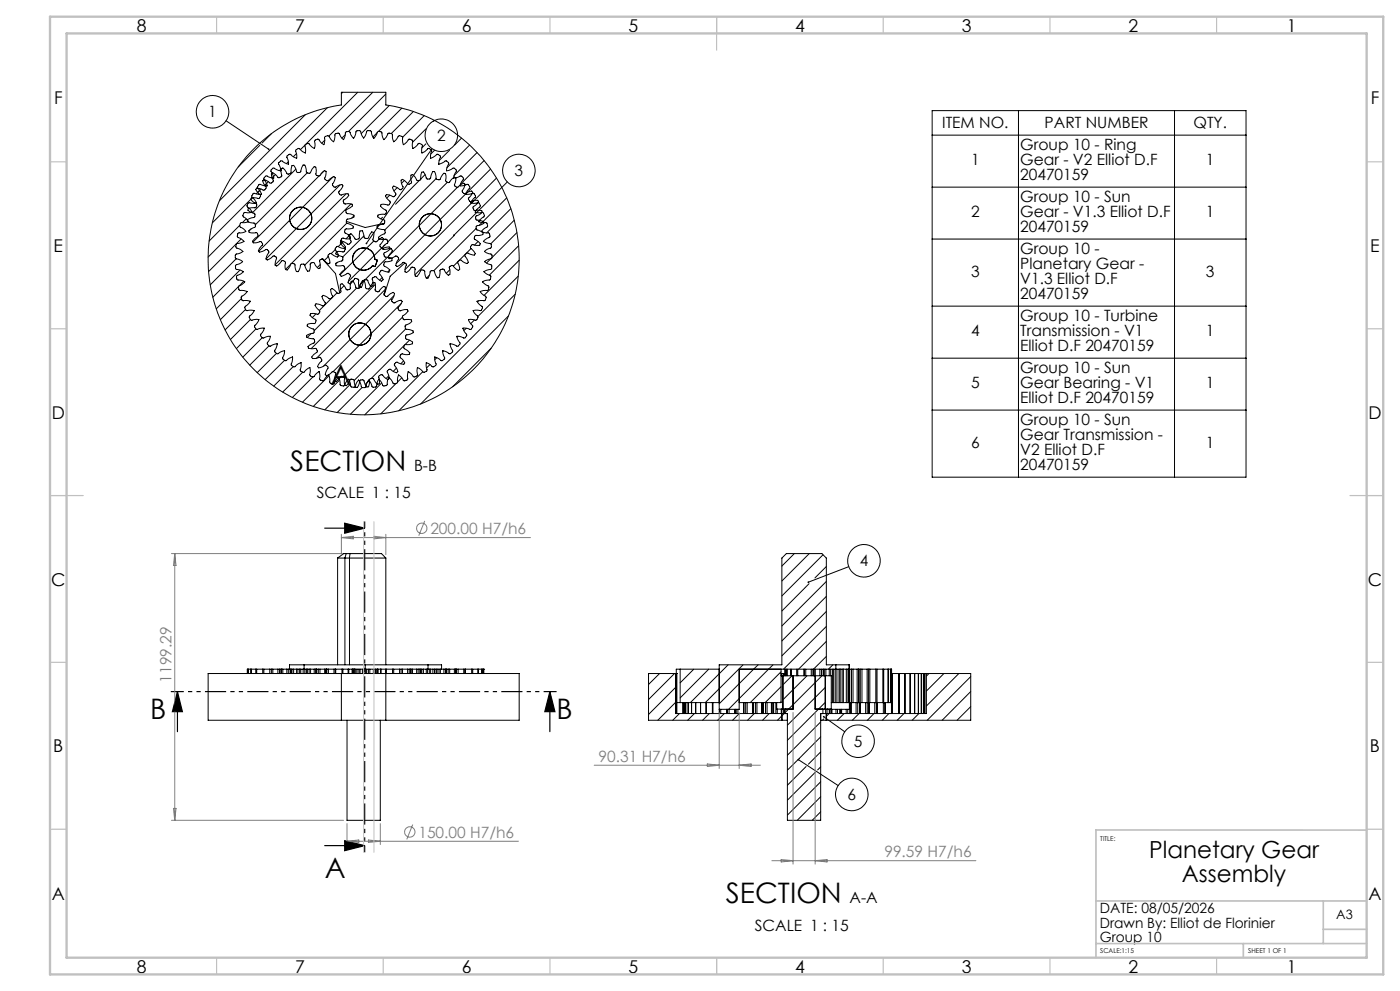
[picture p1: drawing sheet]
<svg xmlns="http://www.w3.org/2000/svg" width="420mm" height="297mm" viewBox="0 0 420 297" stroke-linecap="round" stroke-linejoin="round" font-family="sans-serif">
<g fill="none" stroke="#000" stroke-width=".3">
<path d="M67.8 36.2l12.8 8.5M91.6 34.4l-25.8 25.8M98.2 32.3l-34.5 34.5M102.8 27.7l-.4 .3M107.3 27.7l-15.6 15.6M111.8 27.7l-13.1 13.1M113.1 39.8l-1.2 1.3M115.7 28.2l-11.1 11.2M116.8 31.6l-8.5 8.5M120.5 32.4l-7 7M124 33.4l-6.6 6.6M127.2 34.7l-6.4 6.4"/>
<path d="M127.8 38.6l-4 4M130.3 36.1l-.3 .3M279.6 33.2h94.2v109.8h-94.2zM305.5 33.2v109.8M352.4 33.2v109.8M75.7 45.1a46.5 46.5 0 0 1 26.7-13.6v-3.8h13.3v3.8a46.7 46.7 0 0 1 37.2 62.3 46.7 46.7 0 0 1-68.7 23.3 46.7 46.7 0 0 1-8.5-72zM75.7 59.2l-13 13M77.9 43.6l-6.4 6.4M78.3 56.7l-1.4 1.4M78.5 58.2h.1M78.4 58.2l-2.3-.3-.5 .7v.5l.8 .8 .5 .9M79.2 53.8l-.1 .2a.54 .54 0 0 0 0 .9l.8 1.2-.2 .5-.4 .4h-.3l-1.2-.5a.64 .64 0 0 0-1.1 .3l1.4 1.6 .1 .4-.6 .7-1.4-.2a.58 .58 0 0 0-.9 .2 .58 .58 0 0 0 .4 .8l1.3 .8-.1 .8-.4 .4h-1.3a.59 .59 0 0 0-.8 .5 .59 .59 0 0 0 .6 .7l1.5 .7-.1 .8-1 .3a1 1 0 0 0-1.2 .8v.3l.7 .3 1.5 .2 .3 .9-.3 .3-1.4 .7-.3 .6a.55 .55 0 0 0 .8 .4h1.7l.2 .9-.8 .7a1.01 1.01 0 0 0-.7 1.2l.1 .2 2-.4 .5 .2 .3 .7-1 1.2a.59 .59 0 0 0-.1 .9 .59 .59 0 0 0 .9 0l1.2-.6 .8 .5-.8 2.3"/>
<path d="M79.2 53.9l1 1.8-2.4-.5-.6 .9 1.3 2.1M80.5 54.5l-1.2 1.2M81.5 40l-2.9 2.9M82.7 52.3l-1.1 1M84.2 51.2l-1.9-.8a.87 .87 0 0 0-1 1l.8 1.9-1-.1-.9-.4a.88 .88 0 0 0-1 1.1M84.2 50.8l-.3 .3M84.2 51.1h.1M84.4 50.5l.1 2.4-1.1 .3-.9-1a.59 .59 0 0 0-.9-.3 .59 .59 0 0 0-.1 .9l.5 1.5-.8 .6-2-1.1M84.4 50.5l.4-.2 .3 .2 1.1 1.6h.8l.3-.3 .3-2.2h.5l1 2 .9 .1 .2-.3 .6-1.7 .5-.2 .6 1.2 .1 1 .9 .2 1.2-1.8 .4-.1a2.84 2.84 0 0 1 .3 2.4l1 .4 1.6-1.7 .4 .3-.1 1.2-.3 .8 .1 .4 .9 .4 1.8-1.3 .4 .4-.1 .2-.7 2.1 .6 .5 1.2-.5a.69 .69 0 0 1 1.1-.1 .69 .69 0 0 1-.3 1.1l-.8 .9 .4 .9 2.2-.3 .4 .4-.6 .8-1 .7 .2 1 .2 .1h2l.3 .3-.1 .5-1.8 1.1 .3 1 2.1 .5v.5l-.2 .2-1.9 .5-.2 .3v.8l1.3 .5a.69 .69 0 0 1 .8 .8 .69 .69 0 0 1-1 .5h-1.2l-.3 .3-.1 .8 1.1 .7a.69 .69 0 0 1 .6 .9 .69 .69 0 0 1-1.1 .3l-1.3-.2-.5 .8 1.3 1.6 .1 .3-.2 .4-1.9-.6M84.5 50.5l-.1 .1M86.5 48.5l-.6 .5M86.5 49.2h.1"/>
<path d="M86.5 49.2l-1.8-.9a.92 .92 0 0 0-1.1 .9l.5 .9 .1 1M88.8 50.7l-13.1 13.1M88.9 46l-.9 1M91.5 43.5l-1.4 1.3M92.1 51.8l-15.5 15.6M95.7 52.8l-19.8 19.8M97.1 43.4h.1M97.1 43.4l-1-.9-.5-.8h-.5l-.7 .5 .1 1.5-.2 .8-.7-.4-.9-1.1h-.4l-.9 .6 .3 1.2-.1 1-2.1-1.3-.8 .6 .3 2.3-1.8-1a.93 .93 0 0 0-1.1 .8l.4 1v1M97.2 51.3l-1 .9M97.4 42l-.9 .9M99.8 53.1l-22.2 22.2M100 42.5h.1"/>
<path d="M100 42.5l-.7-.7-.6-1h-.9l-.4 .4v.9l-.2 1.3M102 55.4l-22.2 22.2M103.6 40.4l-1 1M103.8 58.1l-21.3 21.2M106 41.4h.1M106 41.4l-1.3-2-1.1 .2-.1 1-.5 1.2-.7-.7-.5-1.1-.4-.1a.79 .79 0 0 0-.9 .6l-.4 2M106.1 41.4l.8-2.1 .5-.1 .8 .1 .4 1.4 .5 .6 .5-.6 .5-1.5h1l1 2.2M112.1 41.4h.1M112.1 41.4l1.4-2 1 .2 .6 2.2 .8-.7 .5-1.1 .4-.1a.79 .79 0 0 1 .9 .6l.1 1 .3 1M116.9 58.5l-.9 .9M118.1 42.5h.1M118.1 42.5l1.6-1.8 1.1 .4v1.2l.2 1.1 1.1-.9 .5-.7 .4-.1 .8 .5-.1 1.5 .2 .8 .7-.4 1.1-1.1 1 .4-.1 2.4"/>
<path d="M119.2 56.2l-1 1M121.3 54.1l-.8 .8M125.8 54l-7.1 7.2M126.6 45.8h.1M126.6 45.8l2.1-1.3 .8 .6-.3 2.3 1.8-1a.93 .93 0 0 1 1.1 .8l-.5 2M127.5 52.3l-1.2 1.3M127.8 43.1l-1.3 1.2M129.6 44.6l-19.7 28.4M130.4 45l-1.2 1.2M130.8 53.5l-15.4 15.5M131.7 49.2l1.8-.9a.92 .92 0 0 1 1.1 .9l-.5 .9-.2 1M131.7 49.2h.1"/>
<path d="M133.9 51.2l2-.8a.92 .92 0 0 1 1 1l-.6 .9-.2 1.1 1.3-.3 .8-.4 .3 .1a.78 .78 0 0 1 .5 1.1l-.5 .6-.5 1.2 2.4-.5 .6 .9-1.3 2.1 2.4-.3 .6 .9-1.4 2 1 .2 1.3-.3 .5 .9-1.5 2M133.9 51.1v.1M134.2 54.6l-17.9 17.9M134.9 45l-3.2 3.2M137.2 56.2l-20.6 20.6M138.5 41.4l-2.1 2.1M140.9 43.5l-6.8 6.8M143.1 45.7l-6.9 6.9M145.2 48.1l-7.1 7.1M147.2 50.7l-28.3 28.3M148.9 53.4l-7.4 7.5M152 59.3l-7.4 7.4"/>
<path d="M152.2 54.5l-16 16M279.6 40.5h94.2M279.6 56.1h94.2M70.9 77.5l-7.8 7.9M70.9 77.6l.8 .1 1.1 .7-.9 .6-1 .3-.3 .4a.79 .79 0 0 0 .4 1l2 .7M71.9 67.5l-9.5 9.5M72.4 71.6l-9.8 9.8M72.8 75.3v.1M72.8 75.4l-2.1 .9-.1 1 .3 .3M73.9 65.6l-1.2 1.1M75.4 68.6l-.7 .7M75.6 63.6h.1"/>
<path d="M75.6 63.6l-2.4 .1-.4 1 1.8 1.7-1.3 .3h-.8l-.4 .3a.79 .79 0 0 0 0 1.1l.9 .5 .7 .8-.9 .3-1.2 .1-.3 .3a.77 .77 0 0 0 .2 1.1l1.7 1.2-1 .4-1.2 .2-.2 1.1 2 1.2M76.9 60.8v.1M76.9 60.9l-1 .1-1.2-.3-.5 .6-.1 .5 1.5 1.8M79.8 77.6l.1 .1a.55 .55 0 0 0 1-.1l1.1-.9h.4l.6 .6-.4 1.2a.69 .69 0 0 0 .2 1.1 .69 .69 0 0 0 1-.5l.8-1 .9 .3 .2 2.4M87.2 79.2l-.6 1.1a.64 .64 0 0 1-.9 .5M87.2 79.2l-1.5 1.5M96.1 79.3l-.9 .9M96.7 77.6l3.9 4.4 1.3 5.8M98.5 76.9l-1.2 1.2M100.6 74.8l-1.2 1.2M101.2 78.6l-.5 .6M101.5 73.9h-.5l-.5 .6 .9 1.7 .2 .5-.2 .2a2.95 2.95 0 0 1-2.1-1l-.9 .6 .5 1.5a.6 .6 0 0 1-.1 .9 .6 .6 0 0 1-.9-.2l-1-1.1-.8 .3-.3 .4 .3 1.3a.59 .59 0 0 1-.3 .8 .59 .59 0 0 1-.8-.4l-.7-1.2-.6-.1-.6 .4-.1 1.4a.62 .62 0 0 1-.7 .8l-1.1-2.1-1 .1-.3 1.2a.7 .7 0 0 1-.7 .9 .7 .7 0 0 1-.6-1l-.2-1.3-1-.2-.2 .3"/>
<path d="M102.4 72.3l2.2 .9 .7-.6-.3-1a.94 .94 0 0 1 0-1.4l.3-.1 .4 .3 1.1 1.4 1-.4v-1.2a.68 .68 0 0 1 .5-1 .68 .68 0 0 1 .7 .9l.3 1.2 .9 .2 .3-.2 .4-1a.68 .68 0 0 1 1-.7 .68 .68 0 0 1 .2 1.1l-.2 1.2 .6 .6h.5l.8-.8a.69 .69 0 0 1 1.1-.3 .69 .69 0 0 1-.2 1.2l-.8 1 .5 .8 .4 .1 2-.5 .2 .5-.1 .3-1.8 1.2 .3 1 1.2 .1a.68 .68 0 0 1 1 .7 .68 .68 0 0 1-1 .6l-1.1 .1-.3 .3 .1 1 .9 .5a.68 .68 0 0 1 .6 .9 .68 .68 0 0 1-1.1 .2l-1.2-.4-.6 .6-.1 .4 .7 .9a.68 .68 0 0 1 .2 1.2 .68 .68 0 0 1-1.1-.4l-.7-.7-.5-.1-.7 .6 .2 1.2a.68 .68 0 0 1-.3 1.1 .68 .68 0 0 1-.9-.7l-.5-1.2h-.5l-.7 .2-.2 1.1a.68 .68 0 0 1-.7 .9 .68 .68 0 0 1-.5-1v-1.2l-.9-.5-.3 .2-.6 .9a.69 .69 0 0 1-1.1 .4 .69 .69 0 0 1 0-1.1l.5-.9-.1-.5-.9-.5-.9 .6a.69 .69 0 0 1-1.2 0 .69 .69 0 0 1 .5-1l.8-.7 .1-.4-.5-.8-1.2 .1a.67 .67 0 0 1-1-.4 .67 .67 0 0 1 .8-.8l1.2-.4 .1-.8-.3-.4-1-.4a.67 .67 0 0 1-.8-.8 .67 .67 0 0 1 1.1-.4l1.2 .2 .5-.9-1.5-1.8zM102.7 72.7l-1.2 1.2M103 72.4l-.7 .7M103.9 66.4l5.7 1.8 5.8-1.3M104 66.9l-12.6 12.5M104.7 70.6l-.9 1M105.3 61.1l-17.8 17.8M105.3 70.1l-.6 .6M106.2 64.7l-.7 .7M106.6 75.5a3.3 3.3 0 0 1 3.7-1 3.3 3.3 0 0 1 2.1 3.2l.8 .3-.7 1.9-.7-.3a3.3 3.3 0 0 1-4.8 .6 3.3 3.3 0 0 1-.4-4.7zM109.2 70.7l-6.4 6.3M112.1 72.2l-10.1 10.1"/>
<path d="M114.4 74.4l-9.9 9.9M114.8 65.1l-.5 .5M115.5 73.3l-.6 .6M116.2 77.1l-6.7 6.8M121.5 78.8l-4.4 4-1.8 5.6M136.2 70.6l-11.7 11.7M137.3 78.5l-1.3 1.3M141.3 74.5l-3.8 3.8M142.2 60.1l-20.7 20.7M142.6 63.6h.1M142.6 63.6l2 .1M142.8 68.5l-12.7 12.6"/>
<path d="M143.4 72.4l-1.1 1M144.6 63.7l.4 .1 .3 1-1.7 1.6 2.1 .3a.89 .89 0 0 1 .3 1.4l-.8 .5-.8 .8 1 .3 1.1 .1 .4 .3a.77 .77 0 0 1-.2 1.1l-1.7 1.2 .9 .4 1.3 .2 .2 1.1-2.1 1.2M144.7 63.6l-.4-.5h-1.9l-.3-.3-.1-.9 .7-.4 .8-1.1-.2-.4-1 .1-1 .3-.5-.3-.3-.6 1.2-1.6 .1-.3-.3-.3-1 .2-1 .6-.8-.6-.1-.3 .9-1.7v-.3l-.4-.3-2 1.3-.8-.7 .4-2.2-.4-.2-1 .8-.5 .7h-.6l-.5-.4v-2.2l-.5-.1-1.2 1.9-.3 .1-.9-.4-.4-2.1h-.5l-.2 .2-.8 2-.9-.1-.4-1.1a.69 .69 0 0 0-.8-.8 .69 .69 0 0 0-.5 1l-.1 1.3-1 .2a2.83 2.83 0 0 0-1.7-1.7l-.2 .1-.1 .5 .3 1.6-.2 .4-.8 .2-1.7-1.4-.5 .2 .6 2.1-.2 .4-.6 .4-1.7-1.1h-.3l-.3 .3 1 2-.7 .9a2.84 2.84 0 0 0-2.3-.5l-.2 .2 .3 .5 1.2 1.4-.6 .9-1.4-.3-.8 .1-.1 .2 .1 .4 1.6 1.1 .1 .4-.5 .8-2.1 .3-.1 .5 1.1 .6 .9 .3 .1 .3-.1 .9-1.3 .3a.69 .69 0 0 0-.9 .7 .69 .69 0 0 0 1 .6l1.3 .2 .2 .9-1.9 1.1-.1 .2 .1 .5 2.2 .1 .4 .8v.3l-1 .7a.69 .69 0 0 0-.5 1 .69 .69 0 0 0 1.1 .2l1-.3 .5 .2 .3 .8-.8 .8a.69 .69 0 0 0-.3 1.1 .69 .69 0 0 0 1.1 0l1.1-.6 .7 .5 .1 .4-.8 1.7-.1 .2 .4 .4 1.9-1.3 .9 .5-.4 1.6v.8l.4 .2 .8-.6 .7-1 .4-.1 .8 .6v2.1l.5 .2 1.1-1.9 .4-.1 .7 .2 .4 2 .2 .3h.5l.7-2.1 .9-.2 .4 .2 .3 1.1 .6 .9 .4-.1 .1-.3 .2-1.8 .2-.3 .9-.1 1.4 1.8 .4-.2 .1-1-.2-1.2 .4-.4 .6-.1 1.7 1.4 .4-.2-.1-.8-.5-1.4 .7-.7 2.2 1 .2-.5-.9-1.7v-.3l.6-.6 2 .6h.2l.3-.4-1.3-1.5M144.7 63.6l-2 1.4 .2 .9 1.5 .3a.58 .58 0 0 1 .7 .5 .58 .58 0 0 1-.7 .6l-1.5 .4-.1 .8 .2 .4 1.3 .5a.65 .65 0 0 1 .6 .9l-2.4 .4-.2 .8 .9 .7a1.08 1.08 0 0 1 .8 1.1l-.3 .3-2-.3-.6 .7 .2 .5M144.9 66.4l-1.1 1.1M145.3 75.4l1.2 .6 .9 .2 .2 1M145.3 75.3v.1M147.2 77.6l-1.3 1.2M147.6 77.2l-.2 .3-1.1 .4-.9 .5 1.1 .7 .9 .3v1.2l-2.2 .8M153.2 62.5l-7.2 7.3M154.3 66l-7.1 7.1M155.1 69.7l-7.5 7.5"/>
<path d="M155.6 73.7l-8.8 8.8M155.8 78l-10.6 10.5M279.6 71.6h94.2M71.5 85.9l-6.6 6.7M71.8 85.7l-.3 .4 .3 .9 2.3 .4-.7 .8-.9 .6-.1 .4a.82 .82 0 0 0 .6 .9h1l1.1 .2-1.5 1.5a.91 .91 0 0 0 .6 1.3h2l-.5 .9-.9 .9 .3 .9M72 80.9l-8.1 8.2M72.4 89.5l-6.3 6.3M73 81.4v.1M73 81.5l-.8 .6-1.1 .5-.1 .7 .3 .6 1.2 .1 .9 .4M73.1 84.3l-1.3 1.4M73.4 84.4v.1M73.4 84.5l-.7 .7-.9 .5"/>
<path d="M73.7 92.7l-6.2 6.2M75.1 95.8l.3 .2 2.2-.2M75.1 95.8l-6 5.9M76.8 98.6l-5.9 5.9M77.6 95.8h.1M77.6 95.8l-1.3 2.1 .7 .8 2.3-.3-.3 .7-.9 1.2 .1 .3a.79 .79 0 0 0 .9 .7l1.2-.5h.8l-.3 1-.6 1 .5 .9M93.4 99.9l-1.2 1.2M94.8 94l-1.1 1.2M101.1 87.8l-5.3 5.2M103.2 85.6l-1 1.1M107 86.4l-12.7 12.7M109 84.4l-1.4 1.3"/>
<path d="M109.2 84.2l-1 .9M109.2 84.2l.5 2.1 .3 .2h.8l1.2-1.9 .5 .2 .1 .2v2.2l1 .3 .8-1a.69 .69 0 0 1 1-.6 .69 .69 0 0 1 .1 1.2l-.3 1.2 .7 .6 2.1-1.3 .4 .3-.9 2.1 .6 .8 1.7-.7 .5-.1 .3 .3-.3 .7-.9 1.2 .4 .9 1.6-.3h.8l.1 .2v.4l-1.6 1.6 .5 .8 2.2 .1 .1 .5-.3 .3-1.6 .8v.7l.2 .5 2.1 .5 .1 .5-2.2 .7-.1 1 1.9 1 .2 .4-.1 .2-.7 .3-1.7 .1-.1 1 1.7 1.4-.2 .4-2.2-.2-.3 .3-.2 .7 1.4 1.8-.3 .4-2.1-.7-.5 .5-.2 .4 1 2-.3 .3-1.9-1.1-.4 .1-.6 .7 .6 2.1-.4 .3-1.6-1.5-.9 .3v2.4l-.5 .2-1.3-1.8-.9 .1-.3 .4M109.2 84.2l-.5-.1-.5 1-.2 1-.5 .3-.7-.2-.9-2-.5 .1-.3 1v1.2l-.8 .4-.4-.2-1.1-1.5h-.6l.1 2.2-.8 .6-1.9-1.5-.4 .2 .6 2.2-.1 .2-.8 .5-2-1.1-.3 .4 .1 .5 .9 1.5-.3 .6-.4 .2-2.1-.7-.3 .5 1.3 1.6 .1 .4-.4 .7-2.3-.2-.2 .5 1.7 1.2 .1 .5-.3 .7-2 .2-.3 .1-.1 .5 2 .9 .1 1-.2 .3-1.8 .5-.2 .6 2.3 .7v1l-1.9 1.2 .1 .4 .3 .1 2.1 .1 .2 1-1.6 1.5 .2 .5 2.4-.4 .5 1-.9 .9a.69 .69 0 0 0-.3 1.1 .69 .69 0 0 0 1.2-.1l1.2-.6 .6 .6-.8 2v.3l.4 .3 1.8-1.2 .8 .4 .2 .3-.5 1.6v.5l.3 .2 .8-.5 .9-1.1 .9 .2 .2 .2v2.3M112.6 85.2l-19.3 19.3M114.7 83.2l-.8 .8M115.6 86.7l-20.7 20.7M116.9 80.9l-.6 .6M118.2 88.6l-21.2 21.1M120.4 90.9l-20.5 20.5M120.8 95l-17.9 17.9M121.7 98.6l-15.4 15.4M128.8 82.5l-.8 .9"/>
<path d="M134.9 80.9l-1 1M139.9 98.4l-.8 .7M140.5 95.8l1.4 2.1-.7 .8-1-.3h-1.3l.4 .9 .7 1v.3a.79 .79 0 0 1-.9 .7l-1.2-.5h-.8l.3 1 .6 1-.1 .3a.78 .78 0 0 1-.9 .6l-1.2-.6h-.8l.8 2-.1 .3-.6 .6-2.3-.9M140.5 95.8h.1M142.3 95.9l-1.1 1.1M143.1 90.3l.4 .7 1.2 .9-.2 .8-.3 .4h-2.2l.3 .7 1.1 1.1-.5 1.1-2.4-.2M143.1 90.3h.1M143.6 90.1l-.4 .4M144.7 84.5l1.8 1.2 .1 .4a.79 .79 0 0 1-.5 1h-1l-1 .3 .6 .8 1 .6 .1 .4a.82 .82 0 0 1-.6 .9l-2.1 .2M144.7 84.5h.1M144.9 84.3l-.1 .2M145.2 81.5l.8 .6 1.1 .5 .1 .8-.3 .5-1.2 .1-.9 .4"/>
<path d="M145.2 81.4v.1M152.5 94.7l-26.3 26.4M154.6 88.2l-35 34.9M155.5 82.8l-12.1 12.1M279.6 91.8h94.2M78.6 101.2l-5.8 5.8M80.7 103.7l-5.8 5.7M82.9 105.9l-5.7 5.8M83.1 103l-.7 .1-1.3 .7-.4-.1M83.1 103v.1M83.1 103.1l-.2 1-.5 1 .6 .8M85.3 105.1l-1 .3-.9 .6-.4-.1"/>
<path d="M85.3 105.1h.1M85.4 105.2l-.6 2.3 .7 .6h.3l.9-.7 1-.4M85.4 108l-5.8 5.8M87.7 107h.1M87.8 107l-.4 2.4 1 .6 .7-.7 1.2-.6v1l-.2 1.3 .7 .5M88 109.9l-5.9 5.8M90.8 111.5l-6 6M92.9 110.2l-1.1 .6-.5 .7h-.5M92.9 110.2h.1M93 110.2v2.4l1 .4 1-1.2 .7-.4 .2 2.3 .7 .4h.5l.7-1 .8-.7 .3 1 .1 1.3 1 .3 1.5-1.8M93.8 113l-6.1 6.1M98.7 112.6l-8 7.9"/>
<path d="M101.5 113.2h.1M101.6 113.2l.4 .9 .1 1.3 1.1 .3 .2-.3M101.9 113.9l-7.9 7.9M104.5 113.7l-1.1 1.7M104.5 113.7h.1M104.6 113.7l.4 .9 .2 1.1 .3 .3a.79 .79 0 0 0 1.1-.3l.2-.7 .8-1.1 .5 .9 .3 1.2 1.1 .2 1.1-2.3M105.1 115.1l-7.7 7.7M108.6 116.1l-7.5 7.5M110.6 113.9h.1M110.6 113.9l1 1.8a.91 .91 0 0 0 1.4-.1l.2-1.2 .4-.7 1.4 2 1.1-.3 .1-1.3 .4-.9 .8 .7 .7 1.1 1-.2 .2-.4M110.7 114l-.6 .6M110.8 113.9l-.2 2-.5 .1-.2-.2-.8-1.8-.2-.2-.9 .2-.4 1.4a.64 .64 0 0 1-.9 .7l-.5-2.3-1.1-.1-.4 .9a1.07 1.07 0 0 1-1.1 .9h-.2"/>
<path d="M110.8 113.9l-1.2 1.3M114.5 114.8l-9.4 9.3M116.6 112.6l-.8 .8M118.9 114.9l-9.5 9.4M118.9 110.3l-.9 1M120.5 113.2l-1.2 1.3M121.1 108.2l-.9 .8M121.3 103.5l-10 9.9M122.4 111.4l-.2 2.4-.8 .4-.4-.2-.6-.9-.8-.7-.3 .8v1.2M122.4 111.4h.1M122.8 101.9l-1.3 1.4M125.2 110.2l-.1 1 .2 1.3-.9 .5h-.3l-.8-1-.8-.6"/>
<path d="M125.2 110.2h.1M126.8 111.4l-12.6 12.6M129 109.3l-1 1M130.4 107l.1 1.1 .3 1.2-.7 .7-2.2-1.3-.1 1 .3 1.3-.9 .6-1.9-1.4M130.4 107h.1M131.1 107.2l-.7 .6M132.8 105.2l.1 1 .5 1-.5 .7-.5 .2-1.9-1.1M132.8 105.1v.1M133.1 105.2l-.3 .2M135.2 103l-.2 .2M137.4 100.8l-.3 .3M147.4 104.3l-11.6 11.6"/>
<path d="M279.6 107.3h94.2M279.6 122.9h94.2M101.3 167.2h3.5M101.3 167.2v32M103.9 165.9l-.4 1.3v32M104.8 167.2h10.9M104.8 167.2v32M105 165.9l-.2 1.3M105 165.9h9.4l1.3 1.3M105 165.9h-1.9l-1.8 1.3M115.7 167.2v32M238.3 165.9l-3.7 3.7"/>
<path d="M242.7 174.9l-8.1 8.2M242.8 165.9l-8.2 8.2M246.9 166.3l-12.3 12.3M247.9 169.8l-3.4 3.4M247.9 174.3l-13.3 13.3M247.9 178.7l-13.3 13.4M254.6 169.8l-12.1 4.7M91.2 199.2h-4.3v1.4M91.2 199.2h37.2M91.2 199.2v1.4M109.6 199.2v1.4M128.4 199.2h4.1v1.4"/>
<path d="M128.4 199.2v1.4M218.4 199.2l-11.3 11.4M222.9 199.2l-11.3 11.4M227.4 199.2l-11.6 11.7M231.9 199.2l-13.3 13.4M247.9 187.7l-12.8 12.9M247.9 192.2l-8.3 8.4M247.9 183.3l-13.3 13.3M247.9 196.7l-3.8 3.9M249.9 199.2l-1.4 1.4M250.8 199.2v1.4M254.7 199.2h.1"/>
<path d="M254.7 199.2h-6.8v-32l-1.3-1.3h-10.7l-1.3 1.3v32h-18.8v14.7M254.7 199.2v1.4M74.4 200.6h.1M74.4 200.6v1.3M74.4 200.6h-.2v1.3M74.5 200.6h.7M74.5 200.6v1.3M75.2 200.6h.2M75.2 200.6v1.3M75.4 200.6h1.3M75.4 200.6v1.3M76.7 200.6h.3"/>
<path d="M76.7 200.6v1.3M77 200.6h1.8M77 200.6v1.3M78.8 200.6h.4M78.8 200.6v1.3M79.2 200.6h1.7M79.2 200.6v1.3M80.9 200.6h.5M80.9 200.6v1.3M81.4 200.6h.4M81.4 200.6v1.3M81.8 200.6h1.6"/>
<path d="M81.8 200.6v1.3M83.4 200.6h.5M83.4 200.6v1.3M83.9 200.6h.4M83.9 200.6v1.3M84.3 200.6h.1M84.3 200.6v1.3M84.4 200.6h.4M84.4 200.6v1.3M84.8 200.6h1.2M84.8 200.6v1.3M86 200.6h.5"/>
<path d="M86 200.6v1.3M86.5 200.6h.5M86.5 200.6v1.3M87 200.6h.3M87 200.6v1.3M87.3 200.6h.3M87.3 200.6v1.3M87.6 200.6h.5M87.6 200.6v1.3M88.1 200.6h.8M88.1 200.6v1.3M88.9 200.6h.5"/>
<path d="M88.9 200.6v1.3M89.4 200.6h.5M89.4 200.6v1.3M89.9 200.6h.3M89.9 200.6v1.3M90.2 200.6h.7M90.2 200.6v1.3M90.9 200.6h.5M90.9 200.6v1.3M91.4 200.6h.5M91.4 200.6v1.3M91.9 200.6h.3"/>
<path d="M91.9 200.6v1.3M92.2 200.6h.5M92.2 200.6v1.3M92.7 200.6h.5M92.7 200.6v1.3M93.2 200.6h1.1M93.2 200.6v1.3M94.3 200.6h.4M94.3 200.6v1.3M94.7 200.6h.2M94.7 200.6v1.3M94.9 200.6h.1"/>
<path d="M94.9 200.6v1.3M95 200.6h.5M95 200.6v1.3M95.5 200.6h.5M95.5 200.6v1.3M96 200.6h1.4M96 200.6v1.3M97.4 200.6h.4M97.4 200.6v1.3M97.8 200.6h.1M97.8 200.6h.2M97.8 200.6v1.3"/>
<path d="M98 200.6h.5M98 200.6v1.3M98.5 200.6h1.7M98.5 200.6v1.3M100.2 200.6h.4M100.2 200.6v1.3M100.6 200.6h.1M100.6 200.6v1.3M100.7 200.6h1.9M100.7 200.6v1.3M102.4 201.9h-40v14h40M102.4 201.9v14"/>
<path d="M102.4 201.9h13.3M102.4 215.9h13.3M102.6 200.6h.3M102.6 200.6v1.3M102.9 200.6h1.5M102.9 200.6v1.3M104.1 215.9v29.9h10v-29.9M104.4 200.6h.2M104.4 200.6v1.3M104.6 200.6h1M104.6 200.6v1.3M105.6 200.6h.2"/>
<path d="M105.6 200.6v1.3M105.8 200.6h.4M105.8 200.6v1.3M106.2 200.6h.1M106.2 200.6v1.3M106.2 200.6h7.1M106.7 200.6v1.3M107.1 200.6v1.3M107.7 200.6v1.3M108 200.6v1.3M108.7 200.6v1.3M109.2 200.6v1.3"/>
<path d="M109.7 200.6v1.3M110 200.6v1.3M110.5 200.6v1.3M110.9 200.6v1.3M112 200.6v1.3M112.5 200.6v1.3M112.6 200.6v1.3M112.8 200.6v1.3M113.1 200.6v1.3M113.3 200.6h.1M113.3 200.6v1.3M113.4 200.6h.8"/>
<path d="M113.4 200.6v1.3M114.2 200.6h.1M114.2 200.6v1.3M114.3 200.6h1.3M114.3 200.6v1.3M115.6 200.6h.3M115.6 200.6v1.3M115.7 201.9h40.1v14h-40.1M115.7 201.9v14M115.9 200.6h1.9M115.9 200.6v1.3M117.8 200.6h.3"/>
<path d="M117.8 200.6v1.3M118.1 200.6h1.8M118.1 200.6v1.3M119.9 200.6h.4M119.9 200.6v1.3M120.3 200.6h.5M120.3 200.6v1.3M120.8 200.6h1.5M120.8 200.6v1.3M122.3 200.6h.5M122.3 200.6v1.3M122.8 200.6h.4"/>
<path d="M122.8 200.6v1.3M123.2 200.6h.1M123.2 200.6v1.3M123.3 200.6h.5M123.3 200.6v1.3M123.8 200.6h1.2M123.8 200.6v1.3M125 200.6h.4M125 200.6v1.3M125.4 200.6h.5M125.4 200.6v1.3M125.9 200.6h.3"/>
<path d="M125.9 200.6v1.3M126.2 200.6h.3M126.2 200.6v1.3M126.5 200.6h.5M126.5 200.6v1.3M127 200.6h.9M127 200.6v1.3M127.9 200.6h.4M127.9 200.6v1.3M128.3 200.6h.5M128.3 200.6v1.3M128.8 200.6h.4"/>
<path d="M128.8 200.6v1.3M129.2 200.6h.7M129.2 200.6v1.3M129.9 200.6h.5M129.9 200.6v1.3M130.4 200.6h.4M130.4 200.6v1.3M130.8 200.6h.3M130.8 200.6v1.3M131.1 200.6h.6M131.1 200.6v1.3M131.7 200.6h.4"/>
<path d="M131.7 200.6v1.3M132.1 200.6h1.1M132.1 200.6v1.3M133.2 200.6h.5M133.2 200.6v1.3M133.7 200.6h.1M133.7 200.6v1.3M133.8 200.6h.1M133.8 200.6v1.3M133.9 200.6h.5M133.9 200.6v1.3M134.4 200.6h.5"/>
<path d="M134.4 200.6v1.3M134.9 200.6h1.4M134.9 200.6v1.3M136.3 200.6h.4M136.3 200.6v1.3M136.7 200.6h.1M136.7 200.6v1.3M136.8 200.6h.1M136.8 200.6v1.3M136.9 200.6h.5M136.9 200.6v1.3M137.4 200.6h1.7"/>
<path d="M137.4 200.6v1.3M139.1 200.6h.4M139.1 200.6v1.3M139.5 200.6h.1M139.5 200.6v1.3M139.6 200.6h1.9M139.6 200.6v1.3M141.5 200.6h.3M141.5 200.6v1.3M141.8 200.6h1.5M141.8 200.6v1.3M143.3 200.6h.2"/>
<path d="M143.3 200.6v1.3M143.5 200.6h1M143.5 200.6v1.3M144.5 200.6h.2M144.5 200.6v1.3M144.7 200.6h.4M144.7 200.6v1.3M145.1 200.6h.1M145.1 200.6v1.3M197.9 201.9l-3.3 3.2M202.4 201.9l-7.8 7.8M202.7 201.9h.1"/>
<path d="M202.7 201.9h.4M202.7 201.9h-8.1v14h41.6M202.7 206l-8.1 8.1M202.7 210.5l-5.4 5.4M202.7 201.9v12h33.5v31.9h10v-31.9h31.7v-12M203.1 201.9h.1M203.1 201.9v12M203.2 210.6h.8M203.8 213.9l-2 2M204 200.6h-1.1v1.3M204 200.6h11.8M204 210.6h11.8"/>
<path d="M204 200.6v10M204.9 210.6v3.3M205.2 210.6v3.3M205.7 210.6v3.3M206.4 210.6v3.3M207.5 210.6v3.3M208.1 200.6l-4.1 4M208.3 213.9l-2 2M208.7 210.6v3.3M210.1 210.6v3.3M211.8 210.6v3.3M212.6 200.6l-8.6 8.6"/>
<path d="M212.8 213.9l-2 2M213.7 210.6v3.3M213.9 210.6v3.3M215.8 212.6v1.3M216.2 212.6v1.3M217.3 213.9l-2 2M218.1 212.6v1.3M218.2 212.6v1.3M218.7 212.6v1.3M220.5 212.6v1.3M220.6 212.6v1.3M220.9 212.6v1.3"/>
<path d="M221.4 212.6v1.3M221.8 213.9l-2 2M223.1 210.6v3.3M223.2 210.6v3.3M223.7 210.6v3.3M224.2 210.6v3.3M225.7 210.6v3.3M225.9 210.6v3.3M226 210.6v3.3M226.3 213.9l-2 2M226.6 210.6v3.3M227.1 210.6v3.3"/>
<path d="M228.6 210.6v3.3M228.8 210.6v3.3M229 210.6v3.3M229.7 210.6v3.3M230.1 210.6v3.3M230.8 213.9l-2 2M231.4 210.6v3.3M231.5 210.6v3.3M231.8 210.6v3.3M232.1 210.6v3.3M232.8 210.6v3.3M233 210.6v1.9h1.7"/>
<path d="M233.2 212.5v1.4M234.3 202.5h.4M234.3 201.9h.1M234.3 201.3l-9.2 9.3M234.3 205.8l-4.7 4.8M234.3 210.3l-.3 .3M234.3 200.6v10h-12.5M234.4 201.9h.1M234.4 201.9v.6M234.4 212.5v1.4M234.5 201.9h.4M234.5 201.9v.6"/>
<path d="M234.5 212.5v1.4M234.6 213.9v2M234.7 202.5h12.8M234.7 202.5v10M234.9 201.9h.4M234.9 201.9v12M235.3 201.9h.2M235.3 212.5v1.4l-2 2M235.3 201.9v.6M235.5 200.6v1.9M235.5 212.5v1.4M236 200.6v1.9"/>
<path d="M236.1 200.6v1.9M237.2 200.6v1.9M237.4 200.6v1.9M237.6 202.5l-2.6 2.6M237.9 202.5v10h-3.2M239 200.6v1.9M239.3 200.6v1.9M241.2 200.6v1.9M241.3 200.6v1.9M241.7 200.6v1.9M242.1 202.5l-7.1 7.1M243.4 200.6v1.9"/>
<path d="M243.9 200.6v1.9M244.1 200.6v1.9M244.6 200.6l-.1 11.9h3M246 200.6v1.9M246.2 216.4l-10 9.9M246.5 200.6v1.9M246.6 202.5l-11.1 11M246.9 212.5v1.4M246.9 200.6v1.9M247.1 200.6v1.9M247.1 214.8l6.3 4.5M247.2 215.4l-.5 .5"/>
<path d="M247.3 200.6v1.9M247.5 202.5h.1M247.5 206.1l-11.3 11.2M247.5 210.6l-11.3 11.3M247.5 202.5v10M247.6 202.5h1.8v10h-1.9M247.6 202.5l.1 11.4M247.8 200.6v1.9M247.9 214.7h.1M247.9 213.9v2M248.1 212.5v1.4M248.7 213.9l-.8 .8"/>
<path d="M248.8 200.6v1.9M248.8 212.6v1.3M249.1 212.6v1.3M249.2 200.6v1.9M249.4 210.6h.3M249.5 212.6v1.3M249.6 212.6v1.3M249.7 210.6h.4M249.7 200.6v10M250.1 210.6h.5M250.1 200.6v10M250.6 210.6h.5"/>
<path d="M250.6 200.6v10M250.8 212.6v1.3M251.1 210.6h.6M251.1 200.6v10M251.2 212.6v1.3M251.7 210.6h.4M251.7 200.6v10M251.9 212.6v1.3M252.1 200.6h-30.3v12h-6M252.1 210.6h.5M252.1 200.6h.5M252.1 200.6v10"/>
<path d="M252.1 212.6v1.3M252.4 212.6v1.3M252.6 210.6h.4M252.6 200.6h.4M252.6 200.6v10M253 210.6h.9M253 200.6h.9M253 200.6v10M253.2 213.9l-2 2M253.9 212.6v1.3M253.9 210.6h.5M253.9 200.6h.5"/>
<path d="M253.9 200.6v10M254.3 212.6v1.3M254.4 210.6h.3M254.4 200.6h.3M254.4 200.6v10M254.7 210.6h.7M254.7 200.6h.2M254.7 200.6v10M254.8 210.6v2l-6.7-.1M254.9 200.6h.5M254.9 200.6l.1 13.3M255.1 210.6v3.3"/>
<path d="M255.3 210.6v3.3M255.4 210.6h.5M255.4 200.6h.5M255.4 200.6v10M255.9 210.6h1.2M255.9 200.6h1.2M255.9 200.6v10M256.8 210.6v3.3M257.1 210.6h.5M257.1 200.6h.5M257.1 200.6v10M257.3 210.6v3.3"/>
<path d="M257.6 210.6h.1M257.6 200.6h.1M257.6 200.6v10M257.7 210.6h.9M257.7 200.6h.4M257.7 200.6v10M257.7 213.9l-2 2M257.9 210.6v3.3M258 210.6v3.3M258.1 200.6h.5M258.1 200.6v13.3M258.6 210.6h1.9"/>
<path d="M258.6 200.6h1.5M258.6 200.6v10M259.7 210.6v3.3M260.1 200.6h.4M260.1 200.6l.1 13.3M260.5 210.6h.4M260.5 200.6h.4M260.5 200.6v10M260.6 210.6v3.3M260.7 210.6v3.3M260.9 210.6h1.8M260.9 200.6h1.8"/>
<path d="M260.9 200.6v10M262.2 213.9l-2 2M262.4 210.6v3.3M262.7 210.6h2.2M262.7 200.6h.4M262.7 200.6v10M262.9 210.6v3.3M263.1 200.6h1.8M263.1 200.6v13.3M263.2 210.6v3.3M264.9 210.6h.2M264.9 200.6h.2"/>
<path d="M264.9 200.6v10M265 210.6v3.3M265.1 210.6h1.3M265.1 200.6h1.3M265.1 200.6v10M265.5 210.6v3.3M266.4 210.6h.2M266.4 200.6h.2M266.4 200.6v10M266.6 210.6h.7M266.6 200.6h.7M266.6 200.6v10"/>
<path d="M266.7 213.9l-2 2M267.3 210.6h.1M267.3 200.6h.1M267.3 200.6v10M267.3 200.6l.1 13.3M267.3 210.6h.2M267.5 201.9h.2M267.7 201.9h.1M267.7 201.9v12M267.7 201.9h2M269.7 201.9h.1M269.7 201.9v12"/>
<path d="M269.7 201.9h1.8M271.2 213.9l-2 2M271.5 201.9h.1M271.5 201.9v12M271.5 201.9h1.5M273 201.9h1.4M273 201.9h.1M273 201.9v12M274.4 201.9h1.1M274.4 201.9h.1M274.4 201.9v12M275.5 201.9h.9"/>
<path d="M275.5 201.9h.1M275.5 201.9v12M275.7 213.9l-2.1 2M276.4 201.9h.6M276.4 201.9h.1M276.4 201.9v12M277 201.9h.4M277 201.9h.1M277 201.9v12M277.4 201.9h.5M277.4 201.9h.1M277.4 201.9v12"/>
<path d="M277.9 201.9h13.3v14h-45M278.7 201.9l-.8 .7M283.2 201.9l-5.3 5.2M287.7 201.9l-9.8 9.7M291.2 202.8l-13 13.1M291.2 207.3l-8.6 8.6M291.2 211.8l-4.1 4.1M239.5 227.7l12 7.7M239.7 227.3l-3.5 3.5M241.8 229.7l-5.6 5.6M244.5 231.5l-8.3 8.3M246.2 225.4l-3.7 3.6"/>
<path d="M246.2 229.8l-.9 .9M246.2 234.3l-10 10M246.2 238.8l-7 7M246.2 220.8l-6.4 6.5M246.2 243.3l-2.5 2.5"/>
<circle cx="63.7" cy="33.5" r="4.9"/>
<circle cx="132.4" cy="40.5" r="4.9"/>
<circle cx="155.6" cy="51.1" r="4.9"/>
<circle cx="90.2" cy="65.4" r="3.3"/>
<circle cx="129.1" cy="67.4" r="3.3"/>
<circle cx="108" cy="100.1" r="3.3"/>
<circle cx="259.2" cy="168.1" r="4.9"/>
<circle cx="255.5" cy="238.1" r="4.9"/>
<circle cx="257.4" cy="222.1" r="4.9"/>
</g>
<g fill="none" stroke="#808080" stroke-width=".3">
<path d="M127.4 156.1l-1.8 4.4M51.4 165.9h51.4M52.4 165.9v79.9M52.4 165.9l.4 3.6h-.8zM102.4 160.1v6.1M102.4 161.1h56.7M102.4 161.1l3.6-.4v.8zM112.2 160.7l3.5 .4-3.5 .4zM115.7 160.1v6.1M215.8 213.6v16.7M221.8 213.6v16.7M237.9 213.5v45.5"/>
<path d="M244.5 213.5v45.5M178.3 229.3h49.8M212.2 228.9l3.6 .4-3.6 .4zM221.8 229.3l3.5-.4v.8zM51.4 245.8h51.7M52 242.3h.8l-.4 3.5zM104.1 246.8v6.3M104.1 252.1h51.4M104.1 252.1l3.5-.4v.8zM110.5 251.7l3.6 .4-3.6 .4zM114.1 246.8v6.3M123.8 247.1l-1.8 4.5"/>
<path d="M231.6 257.9h61.2M234.4 257.6l3.5 .3-3.5 .4zM244.5 257.9l3.6-.3v.7z"/>
<circle cx="126.5" cy="158.3" r="1.56"/>
<circle cx="122.9" cy="249.3" r="1.55"/>
</g>
<path d="M97.4 158.3h12M103.4 156.8l6 1.5-6 1.5zM53.2 207.3l1.5 6h-3zM53.2 207.3v12M165 207.3l1.5 6h-3.1zM165 207.3v12M97.4 253.4h12M103.4 252l6 1.4-6 1.5z" fill="none" stroke="#000" stroke-width=".35"/>
<path d="M109.4 156.3v99.1" fill="none" stroke="#000" stroke-width=".35" stroke-dasharray="6.3 1.3 1.3 1.3 1.3 1.3" stroke-dashoffset="4.4" stroke-linecap="butt"/>
<path d="M167 207.3h-115.8" fill="none" stroke="#000" stroke-width=".35" stroke-dasharray="6.3 1.3 1.3 1.3 1.3 1.3" stroke-dashoffset="2.5" stroke-linecap="butt"/>
<path d="M109.1 156.3v99.1M112.2 156.3v99.1" fill="none" stroke="#c0c0c0" stroke-width=".3"/>
<g fill="none" stroke="#c0c0c0" stroke-width=".35">
<path d="M65 5v5M115 5v5M165 5v5M215 5v10M265 5v5M315 5v5M365 5v5M15 48.5h5M410 48.5h5M15 98.5h5M410 98.5h5M15 148.5h10"/>
<path d="M405 148.5h10M15 198.5h5M410 198.5h5M15 248.5h5M410 248.5h5M65 287v5M115 287v5M165 287v5M215 287v5M265 287v5M315 287v5M365 287v5"/>
</g>
<path d="M410 248.8l-81.2-.1v38.3M328.8 270h81.2M397 270v12.8M397 278.5h13M328.8 282.8h81.2M373 282.8v4.2" fill="none" stroke="#c0c0c0" stroke-width=".5"/>
<path d="M15 5h400v287h-400zM20 10h390v277h-390z" fill="none" stroke="#c0c0c0" stroke-width=".7"/>
<g fill="#000">
<path d="M103.4 156.8l6 1.5-6 1.5zM103.4 252l6 1.4-6 1.5z"/>
<path d="M165 207.3l1.5 6h-3.1zM53.2 207.3l1.5 6h-3z"/>
<path d="M246.9 214.7a.27 .27 0 0 0 .1 .4 .27 .27 0 0 0 .3-.3 .27 .27 0 0 0-.4-.1l.2 .1zM242.3 174.3v.3l.2-.1-.2 .1a.26 .26 0 0 0 .3 .1 .26 .26 0 0 0 .1-.3 .26 .26 0 0 0-.4-.1zM239.4 227.5l.1 .2-.2-.2a.25 .25 0 0 0 .2 .4 .25 .25 0 0 0 .2-.3 .25 .25 0 0 0-.3-.1zM136 70.3l-.1 .4 .3-.2-.2 .2a.26 .26 0 0 0 .4 0 .26 .26 0 0 0 0-.4 .26 .26 0 0 0-.4 0zM109.7 72.8l.1 .4 .1-.2-.1 .2a.26 .26 0 0 0 .3-.1 .26 .26 0 0 0 0-.3 .26 .26 0 0 0-.4 0zM80.4 44.6v.3h.4l-.2-.2 .3 .1-.1-.2z"/>
</g>
<g font-size="8.5">
<text x="99.2" y="115.3">A</text>
<text x="87.1" y="141.1">SECTION</text>
<text x="45.1" y="215.6">B</text>
<text x="166.9" y="215.4">B</text>
<text x="97.4" y="263.1">A</text>
<text x="217.8" y="270.8">SECTION</text>
</g>
<g font-size="7.1">
<text x="344.7" y="257.3">Planetary Gear</text>
<text x="354.6" y="264.3">Assembly</text>
</g>
<g font-size="5.3">
<text x="41" y="9.5">8</text>
<text x="88.5" y="9.5">7</text>
<text x="138.5" y="9.5">6</text>
<text x="188.5" y="9.5">5</text>
<text x="238.5" y="9.5">4</text>
<text x="288.5" y="9.5">3</text>
<text x="338.5" y="9.5">2</text>
<text x="386" y="9.5">1</text>
<text x="16.2" y="31.2">F</text>
<text x="411.2" y="31.2">F</text>
<text x="16.1" y="75.5">E</text>
<text x="411.1" y="75.5">E</text>
<text x="15.5" y="125.5">D</text>
<text x="410.5" y="125.5">D</text>
<text x="15.4" y="175.5">C</text>
<text x="410.4" y="175.5">C</text>
<text x="16" y="225.5">B</text>
<text x="411" y="225.5">B</text>
<text x="15.5" y="269.7">A</text>
<text x="410.5" y="269.7">A</text>
<text x="41" y="291.5">8</text>
<text x="88.5" y="291.5">7</text>
<text x="138.5" y="291.5">6</text>
<text x="188.5" y="291.5">5</text>
<text x="238.5" y="291.5">4</text>
<text x="288.5" y="291.5">3</text>
<text x="338.5" y="291.5">2</text>
<text x="386" y="291.5">1</text>
</g>
<g font-size="4.7">
<text x="62.5" y="35.1">1</text>
<text x="282.7" y="38.5">ITEM NO.</text>
<text x="313.4" y="38.5">PART NUMBER</text>
<text x="358" y="38.5">QTY.</text>
<text x="131.1" y="42.2">2</text>
<text x="306.1" y="45">Group 10 - Ring</text>
<text x="154.4" y="52.7">3</text>
<text x="291.3" y="49.5">1</text>
<text x="306.1" y="49.5">Gear - V2 Elliot D.F</text>
<text x="361.8" y="49.5">1</text>
<text x="306.1" y="54">20470159</text>
<text x="291.3" y="65.1">2</text>
<text x="306.1" y="60.6">Group 10 - Sun</text>
<text x="306.1" y="65.1">Gear - V1.3 Elliot D.F</text>
<text x="361.8" y="65.1">1</text>
<text x="306.1" y="69.6">20470159</text>
<text x="306.1" y="76.2">Group 10 -</text>
<text x="291.3" y="82.9">3</text>
<text x="306.1" y="80.7">Planetary Gear -</text>
<text x="361.8" y="82.9">3</text>
<text x="306.1" y="85.2">V1.3 Elliot D.F</text>
<text x="306.1" y="89.7">20470159</text>
<text x="291.3" y="100.8">4</text>
<text x="306.1" y="96.3">Group 10 - Turbine</text>
<text x="306.1" y="100.8">Transmission - V1</text>
<text x="361.8" y="100.8">1</text>
<text x="306.1" y="105.3">Elliot D.F 20470159</text>
<text x="306.1" y="111.8">Group 10 - Sun</text>
<text x="291.3" y="116.4">5</text>
<text x="306.1" y="116.4">Gear Bearing - V1</text>
<text x="361.8" y="116.4">1</text>
<text x="306.1" y="120.9">Elliot D.F 20470159</text>
<text x="306.1" y="127.4">Group 10 - Sun</text>
<text x="306.1" y="131.9">Gear Transmission -</text>
<text x="291.3" y="134.2">6</text>
<text x="306.1" y="136.5">V2 Elliot D.F</text>
<text x="361.8" y="134.2">1</text>
<text x="124.2" y="141.1">B-B</text>
<text x="306.1" y="141">20470159</text>
<text x="95" y="149.3">SCALE 1 : 15</text>
<text x="257.9" y="169.7">4</text>
<text x="256.1" y="223.8">5</text>
<text x="254.3" y="239.7">6</text>
<text x="254.9" y="270.7">A-A</text>
<text x="226.4" y="279">SCALE 1 : 15</text>
</g>
<g font-size="4.7" fill="#808080">
<text x="129.1" y="160">200.00 H7/h6</text>
<text x="51.4" y="204.6" transform="rotate(-90 51.4 204.6)">1199.29</text>
<text x="179.6" y="228.3">90.31 H7/h6</text>
<text x="125.5" y="251">150.00 H7/h6</text>
<text x="265.3" y="256.9">99.59 H7/h6</text>
</g>
<g font-size="4.2">
<text x="330" y="273.8">DATE: 08/05/2026</text>
<text x="330" y="278">Drawn By: Elliot de Florinier</text>
<text x="330" y="282.2">Group 10</text>
</g>
<text font-size="3.9" x="400.9" y="275.5">A3</text>
<g font-size="2">
<text x="330.1" y="251.9">TITLE:</text>
<text x="330.1" y="285.6">SCALE:1:15</text>
<text x="374.5" y="285.6">SHEET 1 OF 1</text>
</g>
</svg>
